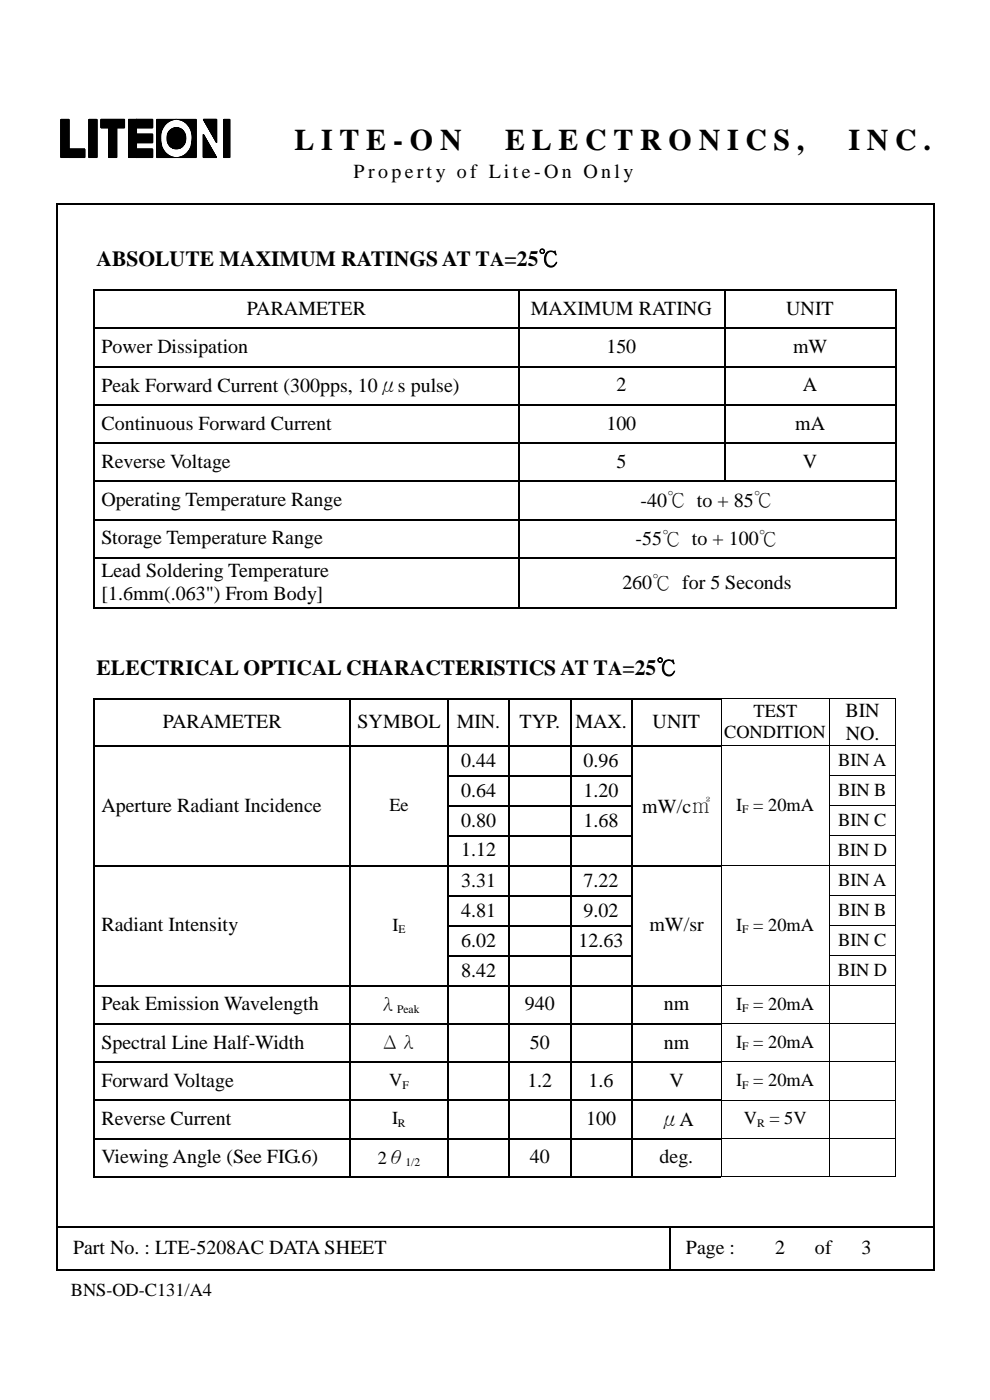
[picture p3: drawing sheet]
<svg xmlns="http://www.w3.org/2000/svg" width="210mm" height="297mm" viewBox="0 0 210 297" stroke-linecap="round" stroke-linejoin="round" font-family="sans-serif">
<path d="M12.5 25h36.9v9.2h-36.9z" fill-rule="evenodd" fill="#fff" stroke="#fff" stroke-width=".21"/>
<g fill="none" stroke="#000" stroke-width=".21">
<path d="M13 25.3v8.1M13.1 25.3v8.1M13.2 25.3v8.1M13.3 25.3v8.1M13.4 25.3v8.1M13.5 25.3v8.1M13.6 25.3v8.1M13.7 25.3v8.1M13.8 25.3v8.1M13.9 25.3v8.1M14 25.3v8.1M14.1 25.3v8.1"/>
<path d="M14.2 25.3v8.1M14.3 25.3v8.1M14.4 25.3v8.1M14.5 25.3v8.1M14.5 31.6h3.5v1.8h-5.1v-8.1h1.7v8.1M14.5 31.7h3.5M14.5 31.8h3.5M14.5 31.9h3.5M14.5 32h3.5M14.5 32.1h3.5M14.5 32.2h3.5M14.5 32.3h3.5"/>
<path d="M14.5 32.4h3.5M14.5 32.5h3.5M14.5 32.6h3.5M14.5 32.7h3.5M14.5 32.8h3.5M14.5 32.9h3.5M14.5 33h3.5M14.5 33.1h3.5M14.5 33.2h3.5M14.5 33.3h3.5M14.6 25.3v8.1M18.9 25.3h1.7v8.1h-1.7z"/>
<path d="M18.9 25.3v8.1M19 25.3v8.1M19.1 25.3v8.1M19.2 25.3v8.1M19.3 25.3v8.1M19.4 25.3v8.1M19.5 25.3v8.1M19.6 25.3v8.1M19.7 25.3v8.1M19.8 25.3v8.1M19.9 25.3v8.1M20 25.3v8.1"/>
<path d="M20.1 25.3v8.1M20.2 25.3v8.1M20.3 25.3v8.1M20.4 25.3v8.1M20.5 25.3v8.1M21.4 25.3h5v1.8h-5zM21.4 25.3h5M21.4 25.4h5M21.4 25.5h5M21.4 25.6h5M21.4 25.7h5M21.4 25.8h5"/>
<path d="M21.4 25.9h5M21.4 26h5M21.4 26.1h5M21.4 26.2h5M21.4 26.3h5M21.4 26.4h5M21.4 26.5h5M21.4 26.6h5M21.4 26.7h5M21.4 26.8h5M21.4 26.9h5M21.4 27h5"/>
<path d="M23.1 26.9v6.5h1.7v-6.5M23.1 26.9v6.5M23.2 26.9v6.5M23.3 26.9v6.5M23.4 26.9v6.5M23.5 26.9v6.5M23.6 26.9v6.5M23.7 26.9v6.5M23.8 26.9v6.5M23.9 26.9v6.5M24 26.9v6.5M24.1 26.9v6.5"/>
<path d="M24.2 26.9v6.5M24.3 26.9v6.5M24.4 26.9v6.5M24.5 26.9v6.5M24.6 26.9v6.5M24.7 26.9v6.5M27.3 25.3v8.1M27.4 25.3v8.1M27.5 25.3v8.1M27.6 25.3v8.1M27.7 25.3v8.1M27.8 25.3v8.1"/>
<path d="M27.9 25.3v8.1M28 25.3v8.1M28.1 25.3v8.1M28.2 25.3v8.1M28.3 25.3v8.1M28.4 25.3v8.1M28.5 25.3v8.1M28.6 25.3v8.1M28.7 25.3v8.1M28.8 25.3v8.1M28.8 27.1h3.6v-1.8h-5.1v8.1h5.1v-1.8h-3.6M28.8 31.7h3.6"/>
<path d="M28.8 31.8h3.6M28.8 31.9h3.6M28.8 32h3.6M28.8 32.1h3.6M28.8 32.2h3.6M28.8 32.3h3.6M28.8 32.4h3.6M28.8 32.5h3.6M28.8 32.6h3.6M28.8 32.7h3.6M28.8 32.8h3.6M28.8 32.9h3.6"/>
<path d="M28.8 33h3.6M28.8 33.1h3.6M28.8 33.2h3.6M28.8 33.3h3.6M28.8 25.3h3.6M28.8 25.4h3.6M28.8 25.5h3.6M28.8 25.6h3.6M28.8 25.7h3.6M28.8 25.8h3.6M28.8 25.9h3.6M28.8 26h3.6"/>
<path d="M28.8 26.1h3.6M28.8 26.2h3.6M28.8 26.3h3.6M28.8 26.4h3.6M28.8 26.5h3.6M28.8 26.6h3.6M28.8 26.7h3.6M28.8 26.8h3.6M28.8 26.9h3.6M28.8 27h3.6M28.8 28.5h3.6v1.8h-3.6M28.8 28.5h3.6"/>
<path d="M28.8 28.6h3.6M28.8 28.7h3.6M28.8 28.8h3.6M28.8 28.9h3.6M28.8 29h3.6M28.8 29.1h3.6M28.8 29.2h3.6M28.8 29.3h3.6M28.8 29.4h3.6M28.8 29.5h3.6M28.8 29.6h3.6M28.8 29.7h3.6"/>
<path d="M28.8 29.8h3.6M28.8 29.9h3.6M28.8 30h3.6M28.8 30.1h3.6M28.8 30.2h3.6M28.9 25.3v8.1M33.2 25.3h8.4v8.1h-8.4zM33.2 31.7h1.4M33.2 31.7l1.5 .1M33.2 31.8l1.5 .1M33.2 31.9h1.5M33.2 31.9h1.6"/>
<path d="M33.2 32h1.6M33.2 32.1h1.7M33.2 32.2h1.7M33.2 32.2l1.8 .1M33.2 32.3h1.9M33.2 32.4h1.9M33.2 32.4h2M33.2 32.5h2M33.2 32.6h2.1M33.2 32.6h2.2M33.2 32.6l2.2 .1M33.2 32.7h2.3"/>
<path d="M33.2 32.8h2.4M33.2 32.9h2.5M33.2 32.9l2.6 .1M33.2 33h2.7M33.2 33.1h2.9M33.2 33.2h3M33.2 33.2h3.1M33.2 33.2l3.2 .1M33.2 33.3h3.4M33.2 33.3l3.8 .1M33.2 31.6h1.4M33.2 25.4h3.6"/>
<path d="M33.2 25.5h3.2M33.2 25.7h2.8M33.2 25.8h2.6M33.2 25.9h2.4M33.2 26.1h2.2M33.2 26.4h1.9M33.2 26.8h1.6M33.2 26.9h1.5M33.2 27h1.4M33.2 27.1h1.4h-1.4M33.2 28.4h.9l-.9 .1M33.2 28.5h.9"/>
<path d="M33.2 28.6h.9M33.2 28.7h.9M33.2 28.8h.9M33.2 28.8h.9v.2h-.9M33.2 28.9h.9M33.2 29.1h.9M33.2 29.2h.9M33.2 29.3h.9M33.2 29.4h.9h-.9M33.2 29.5h.9h-.9M33.2 29.6h.9l-.9 .1M33.2 29.6h.9"/>
<path d="M33.2 29.8h.9M33.2 29.8l.9 .1M33.2 29.9l.9 .1-.9-.1M33.2 30h.9M33.2 30.1h.9v.1h-.9M33.2 30.1h.9M33.2 30.2h1M33.2 30.3h1M33.2 30.4h1v.1h-1M33.2 30.4h1M33.2 30.5h1M33.2 30.6h1"/>
<path d="M33.2 30.7h1M33.2 30.7h1.1M33.2 30.8h1.1M33.2 30.9h1.1M33.2 31.2h1.2M33.2 31l1.1 .1h-1.1M33.2 31.4l1.3 .1-1.3-.1M33.2 31.5h1.3M33.2 31.3l1.2 .1M33.2 31.3h1.2M33.2 31.1h1.1M33.2 28.3h.9l-.9 .1"/>
<path d="M33.2 28.3h1M33.2 28.2h1M33.2 28h1v.2h-1M33.2 28h1M33.2 27.9h1.1M33.2 27.3h1.3M33.2 31h1.1M33.2 27.7h1.1M33.2 27.6h1.2M33.2 27.4h1.2M34.1 29.1v.7M34.1 29.1v.2h-.9"/>
<path d="M34.1 28.6v.5M34.1 29.8l.1 .7M34.1 28.6v.1h-.9M34.1 29.8h.1M34.2 30.3v.1M34.2 28.1l-.1 .5M34.2 30.5l.1 .6M34.2 28.1h-1M34.2 30.6v.1M34.3 27.9h-1.1M34.3 27.9h.1M34.3 30.8h.1"/>
<path d="M34.3 30.9h.1M34.3 27.8h-1.1M34.3 27.8h.1M34.3 27.7h-1.1M34.3 31.1l.4 .7M34.4 27.6h-1.2M34.4 27.5h-1.2M34.5 27.3l-1.3 .1M34.5 27.3h-1.3M34.5 27.2h-1.3M34.6 31.6h.1M34.7 31.8l.7 .8 .8 .5"/>
<path d="M34.7 27l-.5 1.1M34.7 27h-1.5M34.7 26.9h-1.5M34.8 26.8h-1.6M34.8 26.7h-1.6M34.9 26.7h-1.7M34.9 26.6h-1.7M35 26.5h-1.8M35 26.4l-1.8 .1M35.1 26.4l-.4 .6M35.1 26.4h-1.9M35.2 26.3h-2"/>
<path d="M35.2 26.2l-2 .1M35.3 26.2h-2.1M35.4 26.1l-2.2 .1M35.4 26.1l-.3 .3M35.4 29h1.9M35.4 29l1.9 .1M35.4 29.1l2 .1M35.4 29.2h4M35.4 29.3h4M35.4 29.4h4M35.4 29.6h1.9M35.4 29.7h.1"/>
<path d="M35.5 28.8l1.6 .1M35.5 28.9h1.7M35.5 29.8h1.6v1.8M35.5 29.7v.4h1.4v1.4h-.1M35.5 28.7l1.5 .1M35.5 28.8l-.1 .4h4M35.5 29.9l-.1-.4h4v.4M35.5 30l1.5-.1v1.7M35.5 28.7h.1M35.5 29.9l.1 .4M35.5 28.8l1.7 .3M35.5 28.8l1.9 .4"/>
<path d="M35.5 26l-2.3 .1M35.5 28.6h.1M35.5 30.1h1.3v1.4M35.5 30.1h.1M35.5 30.1v.1M35.5 28.5h1.3M35.5 30.2h.1M35.6 26h-2.4M35.6 28.4h.1M35.6 28.4h1.1M35.6 30.3l.2 .4M35.6 28.4l1.8 .8"/>
<path d="M35.6 28.4l-.1 .4M35.6 28.3h1M35.6 30.4h.9l.1 1M35.7 30.5h.8l.1 .9M35.7 30.5h.1M35.7 28.2h.8v-.9l.1 1M35.7 28.2h.8M35.7 28.4l1.6 .7M35.7 30.5h.7M35.7 30.5v.1M35.7 25.9h-2.5M35.7 28l.7 .1"/>
<path d="M35.7 28v.1M35.8 30.7h.1M35.8 30.7h.5v.6M35.8 30.7l.2 .3M35.8 28l.1 .1M35.8 28l1.6 1.2M35.8 28l-.2 .4M35.8 25.8h-2.6M35.8 30.7h.4M35.8 30.8h.1M35.9 30.6h-.1M35.9 27.9h.3"/>
<path d="M35.9 30.8h.3l-.1 .3M35.9 30.8h.2v.3M35.9 30.8v.1M35.9 28.1h.1M35.9 27.8l-.1 .2h.5M35.9 30.6h.1M35.9 30.9h.2M35.9 28.1l.3 .2M35.9 27.8h.1M35.9 27.7h.2M36 27.7h-.1M36 28.1v.1"/>
<path d="M36 25.7h-2.8M36 30.5h.1M36 28.5v.1M36 31l.3 .3M36 27.7l1.4 1.5M36 27.7l-.2 .3M36 31h.1M36 27.7l1 1M36 28.2h.1M36.1 30.9h.1M36.1 30.9v.2M36.1 27.6v.1"/>
<path d="M36.1 30.4l-.3 .2M36.1 27.6h.1M36.1 27.6v.2h-.2M36.1 28.2l.2 .2M36.1 30.1h.1M36.2 33.1l.8 .3 1.3-.1M36.2 25.6a3 3 0 0 1 3.6 .8M36.2 25.6l-.8 .5M36.2 27.8v.1M36.2 30.4l-.2 .1M36.2 27.5v.1M36.2 25.6h-3"/>
<path d="M36.2 27.5v.4M36.2 27.5h.1M36.2 31.2h.1M36.2 28.3h.1M36.2 30.7v.1M36.2 30.3v.1M36.2 27.5l.1 .5M36.2 27.5v.4h-.4M36.2 30.8v.4M36.2 28.6l.1 .1M36.3 31.2h.1M36.3 30.3l-.2 .1"/>
<path d="M36.3 28.4h.1M36.3 30.3h.1M36.3 31.3h.1M36.3 25.5l-3.1 .1M36.3 30.6l-.5 .1M36.3 27.4v.6h-.5M36.3 31.3l.4 .2M36.3 27.4l1.1 1.8M36.3 27.4v.1M36.3 27.4l-.3 .3M36.3 30.6v.7M36.3 30.6v.1"/>
<path d="M36.4 30.2l-.1 .1M36.4 27.5h.1M36.4 28.4l.3 .3M36.4 30.6h-.7M36.4 31.2h.1M36.4 30.2h.1M36.4 30.6v.7M36.4 27.5l.2 .3M36.4 28.4v.1M36.4 31.3h.1M36.4 30.6h.1M36.4 27.3v.9h-.7"/>
<path d="M36.4 30.5v.8M36.4 31v.1M36.5 31.3v.1M36.5 27.3l-.1 .8M36.5 27.7h.1M36.5 30.2h.1M36.5 31l-.2 .2M36.5 27.7l.3 .5M36.5 30.9v.1M36.6 30.8v.1M36.6 27.8v.1M36.6 28.8h.1"/>
<path d="M36.6 30.1h-.1M36.6 30.3h-1l1 .1M36.6 30.4l.1 1.1M36.6 30.3v.1M36.6 27.3v1M36.6 30.8h.1M36.7 25.4l-3.5 .1M36.7 27.2l-.1 1.1M36.7 30.3v1.2M36.7 31.5l.3 .1M36.7 27.2v.1M36.7 27.2l.7 2"/>
<path d="M36.7 27.2l-.4 .2M36.7 30h.1M36.7 28.6l.5 .4M36.7 27.3l.6 1.7M36.7 28.4l-1.2 .1 1.3 .1M36.7 30.2h-1.1M36.7 30.2l-1.1 .1M36.7 30l-.3 .2M36.7 27.2v1.2M36.7 30.2v1.3M36.7 30.6l-.2 .4M36.7 31.5h.1"/>
<path d="M36.7 27.2h.1M36.7 28.4v.1M36.7 29.8h.1M36.7 31.3h.1M36.8 30.2v1.3M36.8 30.6h-.1M36.8 30.2h-1.3M36.8 27.2v1.4M36.8 28.5h.1M36.8 30.2h.1M36.8 27.2v1.3M36.8 30.5h.1"/>
<path d="M36.8 28.2l.1 .2M36.8 28.2l.1 .1M36.8 27.2l.1 1.4h-1.4M36.8 27.2h.1M36.8 28.9h.1M36.9 27.2v1.5l-1.4-.1M36.9 29.9h-.1M36.9 30.4h-.1M36.9 31.5h.1M36.9 30h.1M36.9 30.3l-.2 .4M36.9 28.4h.1"/>
<path d="M36.9 30h-1.4M36.9 29.8v.1M36.9 30v1.5M36.9 30.3h.1M36.9 31.5l.1 .1M36.9 28.4l.4 .5-.1-.1M37 27.1v1.6h-1.5M37 30.2l.3-.5-.6 1.7M37 30.2l-.1 .1M37 28.4v.1M37 29h.1M37 31.6h.1"/>
<path d="M37 29.8h.1M37 30.6h.1M37 28.7v.1M37 28.9h.1M37 29.9h-1.5M37 31.6h.4M37 28.8h.1M37 28.5v.1M37 27.1l.4 2.1M37 27.1l-.3 .1M37 27.1h.2v1.8M37 29.9h.1"/>
<path d="M37 30.1v.1M37 27.1v1.7M37 29.9v1.7M37 28.8l.3 .2M37 27.2l.4 1.8M37.1 28.8h-1.6v.2M37.1 27.1v1.7M37.1 29.5l-1.5 .4M37.1 25.3l-3.9 .1M37.1 27.1v1.8M37.1 30h.1M37.1 30.3v.1"/>
<path d="M37.1 28.7h.1M37.1 28.9l.1 .1M37.1 29.7h.1M37.1 30.2v.1M37.1 29.9v.1M37.1 28.7l.1 .1M37.2 29.7l-.5 .3M37.2 28.9l-1.8 .1v.6M37.2 29.7h-1.7M37.2 29.7l-1.7 .1M37.2 29.6v.1M37.2 29.7v1.9"/>
<path d="M37.2 29.6l-1.6 .7M37.2 29.8v.1M37.2 27.1l.1 1.9M37.2 27.1h.1M37.3 27.1h.1v2.1M37.3 29.6h-1.9M37.3 29.6l-1.9 .1M37.3 29.5l-.1 .1M37.3 29.6h-.1M37.3 29.7v1.9M37.3 29.6l-.1 .1M37.3 27.1v1.9"/>
<path d="M37.3 29h.1M37.3 29.5h-.1M37.3 29.6v2M37.3 27.1v2M37.3 29.6l.1 2M37.4 29.8l-.4 1.8M37.4 29.7v-.1v2M37.4 27v4.6M37.4 29.5l-1.8 .8M37.4 29.5l-1.9 .4M37.4 29.5l-1.4 1.5M37.4 29.5l-1.6 1.2"/>
<path d="M37.4 29.5l-1.1 1.8M37.4 29.5l-.7 2M37.4 29.5l-.4 2.1M37.4 29.5l.4 2.1M37.4 29.5v.1M37.4 29.5l.8 2M37.4 29.5l1.1 1.8M37.4 29.5l1.4 1.5M37.4 29.5l1.7 1.2M37.4 29.5l1.9 .8M37.4 29.5l2 .4M37.4 29.5h.1"/>
<path d="M37.4 27v.1M37.4 27l.4 .1M37.4 27l-.4 .1M37.5 27.1v1.9M37.5 29.7l.3 1.9M37.5 28.9l-.1 .1M37.5 29.7v.1M37.5 29.1l1.9 .1M37.5 29.7v1.9M37.5 29.6v2M37.5 29.7l.2 .2M37.5 28.6v.2"/>
<path d="M37.5 29h1.9M37.5 29.8l.1 .1M37.5 29.6h.1M37.5 29h.1M37.6 28.9l-.1 .1M37.6 29.9l.5 1.5M37.6 29.7v1.9M37.6 29.9v.1M37.6 27.1v1.9h1.8v.7l-1.8-.1M37.6 29.7h1.8l-.1 .2M37.6 28.9h.1M37.6 29.6l.1 .1"/>
<path d="M37.6 29.6l.7 .3M37.6 29.1h.1M37.6 30.1h.1M37.6 29.8l.1 .1M37.6 29.5l1.8 .4M37.6 29.1h-.1M37.7 28.9h1.7M37.7 28.8h-.1M37.7 29.8h1.7M37.7 29h-.1l1.8 .1M37.7 29.9v.1M37.7 28.7v.1"/>
<path d="M37.7 27.1v1.8h1.7M37.7 30l.2 .2M37.7 25.3h3.9M37.7 30.3l.1 .1M37.7 30h.1M37.7 29.7h.1M37.8 29.7l.2 .2M37.8 28.9h-.1M37.8 30.1l.1 .1M37.8 27.2l-.3 1.3M37.8 27.1v1.7h1.6M37.8 29.9h1.6"/>
<path d="M37.8 31.6h-.4M37.8 29.9v1.7M37.8 27.1l-.4 2.1M37.8 27.1l.4 .1M37.8 31.6h.1M37.8 29.9l-.2-.2v1.9M37.8 29.8h.1M37.8 29.9h1.5M37.8 29.9l.1 .1M37.9 29h-.1M37.9 33.4h3.7M37.9 28.4l-.1 .2"/>
<path d="M37.9 31.5v.1M37.9 30.2v.1M37.9 29.8v.1M37.9 28.6h1.4M37.9 28.4l-.3 .5M37.9 31.5h.1M37.9 27.1v1.5M37.9 30v1.5M37.9 30.3h.1M37.9 28.6h.1M37.9 28.4h.1M37.9 30.3l.3 .5"/>
<path d="M37.9 28.8l-.3 .2M37.9 27.2l-.1-.1v1.6h1.5l.1 .2M37.9 30.4h.1M37.9 29.9h.2M38 27.2l-.1 1.4h1.4M38 28.9h-.1M38 27.2h.1M38 28.6h1.3M38 30.1h1.3v.1h-1.2v1.3M38 31h.1M38 30.1v1.4M38 28.7v.1"/>
<path d="M38 28.2l-.1 .2M38.1 25.4h3.5M38.1 28.5h1.2M38.1 29.9v.1M38.1 28.1l-.2 .2M38.1 27.2l-.1 1.3M38.1 30h.1M38.1 29.8h.1M38.1 28.7h.1M38.1 28.1h.1M38.1 31.3h.1M38.1 27.2v1.2"/>
<path d="M38.1 27.2v1.3M38.1 31.5h.1M38.1 30l.3 .2M38.1 30.3h1.2M38.1 30.3h.1M38.1 28v.1M38.2 25.4h3.4M38.2 27.3l-.7 1.6M38.2 31.4v.1M38.2 28h-.1M38.2 27.2v1.2h1.1M38.2 27.9v.1"/>
<path d="M38.2 31.5l-.4 .1M38.2 28.6h-.1M38.2 27.2l.3 .2M38.2 27.2l-.8 2M38.2 30.3l1 .1M38.2 30.8l.1 .2M38.2 28.3h1M38.2 27.9h.1M38.2 30.4v1M38.2 33.3h3.4M38.2 30.4h1M38.2 30.1h.1"/>
<path d="M38.3 27.8l-.1 .1M38.3 31.4l-.1 .1M38.3 30.8v.1M38.3 30.4h.9M38.3 30.4v1l.1-.1v-.7h.7M38.3 30.4l-.1-.1v1.2M38.3 27.3l-.1 1M38.3 27.3v.9l.9 .1M38.3 30.1l.2 .1M38.3 27.3h.1M38.3 30.5v.9M38.3 31l.1 .1"/>
<path d="M38.3 29.9h.1M38.3 28.8l-.6 .2M38.3 28.5h.1M38.3 27.7h.1M38.3 31h.1M38.3 27.3v.9M38.3 27.3l.1 .8M38.4 29.9l.1 .1M38.4 28.7l-.1 .1M38.4 27.6l-.2 .3M38.4 27.3v.8M38.4 31l.1 .2"/>
<path d="M38.4 28.1h.7M38.4 33.3h3.2M38.4 25.5h3.2M38.4 28.4v.1M38.4 27.5l-.1 .2M38.5 28.4l-.7 .5M38.5 31.2h.1M38.5 31.3h.1M38.5 30.2v.1M38.5 28.1l.7 .1-.8-.1M38.5 27.5h-.1M38.5 28v.1"/>
<path d="M38.5 28.7h-.1M38.5 25.5h3.1M38.5 27.5h.1M38.5 31.2v.1M38.5 30.3h.1M38.5 31.3l-.3 .2M38.5 27.4v.6h.6M38.5 30.3l.2 .1M38.5 27.4l.3 .3M38.5 27.4l-1.1 1.8M38.5 27.4v.6h.5l-.4-.1M38.5 30h.1"/>
<path d="M38.6 33.2h3M38.6 27.5v.4M38.6 30.7h.4l-.3 .2M38.6 28.3l-.1 .1M38.6 30l.6 .3M38.6 28.6l-.1 .1M38.6 30.8v.4M38.6 25.6h3M38.6 30.4h.1M38.6 27.9h.1M38.6 30.8h.3M38.6 31.1v.1"/>
<path d="M38.6 30.8v.3M38.6 27.9h.3M38.7 33.2h2.9M38.7 31.1h.1M38.7 33.1l-.4 .2M38.7 30.1h.1M38.7 28.2v.1M38.7 27.6v.2M38.7 30.9v.2M38.7 33.1h2.9M38.7 30.9h.1M38.7 27.7l-.1-.2v.4"/>
<path d="M38.7 30.9v.1M38.7 30.4l.1 .1M38.7 27.7l.2 .1h-.2M38.8 31h-.1M38.8 30.5h.1M38.8 28.2h-.1M38.8 27.7h-.1M38.8 25.7h2.8M38.8 30.1h.1M38.8 27.7l-1.4 1.5M38.8 31l-.3 .3M38.8 28.2l-.2 .1"/>
<path d="M38.8 27.7l.3 .3M38.8 28.2h.1M38.8 28.5v.1M38.9 25.7h2.7M38.9 33h2.7M38.9 30.5v.1M38.9 28.1l-.1 .1M38.9 28.1h.1M38.9 30.9h.1M38.9 30.6h.1M38.9 27.8v.1M39 28.1h-.1"/>
<path d="M39 30.6h.1M39 33h2.6M39 25.8h2.6M39 28v.1M39 30.6l.1 .1M39 28h.1M39 30.7h-.5l.1 .5M39 30.7h.1M39.1 30.7l-.6-.1v.7M39.1 30.7l-.3 .3M39.1 28l.2 .4M39.1 28l-1.7 1.2"/>
<path d="M39.1 25.9h2.5M39.1 30.5h-.7v.8M39.2 32.9h2.4M39.2 30.5h-.9l.4 .3M39.2 30.5h.1M39.2 32.8h2.4M39.2 28.4l-.8 .3M39.2 30.4h.1M39.2 30.3h.1M39.2 25.9h2.4M39.2 28.8l-1.5 .3M39.3 32.8h2.3"/>
<path d="M39.3 28.4l-1.2 .1M39.3 30.3l-.2 .4M39.3 30.2v.1M39.3 28.4l-1.9 .8M39.3 28.4l.1 .4M39.3 26h2.3M39.3 28.5h.1M39.3 28.6v.1M39.3 30h-1.4l.1 .2h1.3M39.3 30.1h-1.4v1.4h.2v-1.3M39.3 30.1h.1M39.3 30h.1"/>
<path d="M39.4 32.7h2.2M39.4 29.8h-1.7l.1 1.8h-.7v-1.7h-1.6M39.4 28.8h-1.7l.1-1.7h-.2v1.8M39.4 29.8h-1.7v1.8M39.4 29.9l-.1 .4M39.4 28.8v.4M39.4 28.8l-2 .4M39.4 29.5h-1.8M39.4 29.6h-1.9M39.4 26.1h2.2M39.5 26.1h2.1M39.5 32.6h2.1"/>
<path d="M39.5 26.2h2.1M39.6 32.5h2M39.6 26.2h2M39.6 26.3h2M39.7 32.4h1.9M39.7 26.4h1.9M39.8 26.4l.4 .6M39.8 32.3h1.8M39.8 26.4h1.8M39.8 26.5h1.8M39.9 32.2h1.7M39.9 26.6h1.7"/>
<path d="M39.9 32.1h1.7M40 32.1h1.6M40 26.7h1.6M40 32h1.6M40 26.8h1.6M40.1 31.9h1.5M40.1 26.8h1.5M40.1 26.9h1.5M40.1 31.8h1.5M40.2 31.8l-.8 .8-.7 .5M40.2 27l.3 .6M40.2 31.7h1.4"/>
<path d="M40.2 27h1.4M40.2 31.7v.1M40.2 31.6h1.4M40.2 27.1h1.4M40.3 27.1h1.3M40.3 31.6h1.3M40.3 27.2h1.3M40.3 27.2h.1M40.3 27.3h1.3M40.4 27.3h1.2M40.4 31.4v.1M40.4 31.4h1.2"/>
<path d="M40.4 27.3v.1M40.4 31.3h1.2M40.4 27.4v.1h1.2M40.4 27.4h1.2M40.4 27.5h1.2M40.4 31.2h1.2M40.5 31.2h1.1M40.5 27.6h1.1M40.5 31.1h1.1M40.5 27.6h.1M40.5 27.6l.1 .5M40.5 27.7v.1h1.1"/>
<path d="M40.5 27.7h1.1M40.5 31h1.1M40.6 30.8h1M40.6 27.9h1M40.6 30.7h1M40.6 27.9h.1M40.6 30.6h1M40.6 30.6h.1M40.6 30.5l-.4 1.3M40.6 28.1l.1 .5M40.6 30.5h1M40.6 28.1h1"/>
<path d="M40.6 30.5h.1M40.7 30.2h.9M40.7 30.3h.9M40.7 30h.9M40.7 30.1h.9M40.7 28.4h.9M40.7 28.4h.1M40.7 29.8l-.1 .7M40.7 28.6l.1 .5M40.7 28.5h.9M40.7 28.6h.9M40.7 29.8h.9"/>
<path d="M40.7 29.9h.9M40.7 29.8v.1h.9M40.7 28.7h.9M40.7 28.8h.9M40.7 28.9h.9M40.7 29.5h.9M40.7 29.6h.9M40.8 29.1l-.1 .7M40.8 29h.8M40.8 29.1h.8M40.8 29.2h.8M40.8 29.3h.8"/>
<path d="M41.6 28.5h-.9v.1M41.6 28.7h-.9v.2l.9-.1M41.6 28.9h-.8v.2M41.6 29.2l-.8 .1h.8M41.6 29.4h-.9h.9M41.6 29.5h-.9v.2h.9M41.6 30.1h-.9v.1h.9M41.6 30.3l-1 .1h1M41.6 30.7l-1 .1h1M41.6 30.9h-1.1h1.1M41.6 31l-1.1 .1h1.1M41.6 31.5h-1.3h1.3"/>
<path d="M41.6 28.3h-.9h.9M41.6 28.2h-1h1M41.6 28h-1h1M43.1 28.5l2.8 4.9h-2.8zM43.1 25.3h2.8v5zM43.2 33.4v-4.8l.1 4.8M43.2 25.3v.2v-.2M43.2 28.6v4.8M43.3 25.3v.2M43.3 28.8h.1M43.3 25.3l.1 .4M43.3 28.8v4.6"/>
<path d="M43.3 25.6v.1M43.3 28.8l.1 .1M43.4 25.3v.5M43.4 28.9v4.5M43.4 28.9v.1M43.4 25.3l.1 .6M43.4 29v4.4M43.4 29h.1M43.4 25.9h.1M43.5 29.1v4.3M43.5 25.3v.6M43.5 25.9h.1"/>
<path d="M43.5 25.3l.1 .8M43.5 26h.1M43.5 29.2l.1 .1M43.6 26.1h.1M43.6 25.3l.1 1v-1M43.6 29.3v4.1M43.6 33.4v-4l.1 4M43.6 25.3l.1 1M43.7 29.5v3.9M43.7 25.3l.1 1.2M43.7 26.4h.1M43.8 29.6v.1"/>
<path d="M43.8 25.3l.1 1.3-.1-1.3M43.8 29.7v3.7M43.9 29.8l-.1 3.6M43.9 29.8l.1 .2M43.9 25.3v1.4M43.9 29.9v3.5M43.9 26.7h.1M43.9 25.3l.1 1.5M43.9 26.7l.1 .1M44 26.8h.1M44 25.3l.1 1.8v-1.8M44 30.1v3.3"/>
<path d="M44 30.1h.1M44 33.4v-3.3l.1 3.3M44 25.3l.1 1.7M44.1 30.3l.1 .1M44.2 25.3v1.9M44.2 30.3v3.1M44.2 27.1h.1M44.2 25.3l.1 2.1v-2.1M44.3 30.5v2.9M44.3 30.5l-.1-.1v3M44.3 30.6v2.8M44.3 25.3v2.1"/>
<path d="M44.3 27.4h.1M44.3 30.6l.1 .1M44.4 25.3v2.2M44.4 30.7v2.7M44.4 27.5h.1M44.4 30.7v.1M44.4 27.5v.1M44.4 25.3l.1 2.4M44.4 30.8v2.6M44.5 25.3v2.4M44.5 30.9v2.5M44.5 30.9h.1"/>
<path d="M44.5 25.3l.1 2.5-.1-.1M44.6 31v2.4M44.6 25.3v2.6M44.6 27.8v.1M44.6 31.1h.1M44.6 25.3l.1 2.7M44.6 31.2v2.2M44.6 31.2h.1M44.7 31.2v2.2M44.7 25.3v2.8M44.7 31.3v2.1M44.7 25.3l.1 3"/>
<path d="M44.7 28.2h.1M44.8 31.4h.1M44.8 25.3v3M44.8 31.5v1.9M44.8 28.3h.1M44.8 25.3l.1 3.1M44.9 31.6l-.1 1.8M44.9 28.4h.1M44.9 31.6l.1 1.8M44.9 25.3v3.1M44.9 31.6v1.8M45 25.3v3.3"/>
<path d="M45 28.5v.1M45 31.7v.1M45 25.3l.1 3.4M45 31.9v1.5M45.1 25.3v3.4M45.1 31.9v1.5M45.1 31.9h.1M45.1 32h.1M45.1 25.3v3.5M45.1 32v1.4M45.1 32l.1 .1M45.2 25.3v3.7"/>
<path d="M45.2 32.1v1.3M45.2 28.9h.1M45.2 32.1h.1M45.2 32.2h.1M45.2 25.3l.1 3.7M45.2 32.2v1.2M45.3 29v.1M45.3 25.3v3.8M45.3 32.3v1.1M45.3 29.1h.1M45.3 25.3v3.9M45.4 32.4v1"/>
<path d="M45.4 25.3v4.1M45.4 29.3h.1M45.4 32.5l.1 .2M45.4 25.3l.1 4.1M45.4 32.6v.8M45.5 25.3v4.2M45.5 32.6v.8M45.5 32.7v.7M45.6 32.8v.1M45.6 25.3l.1 4.4M45.6 32.8v.6M45.6 29.6v.1"/>
<path d="M45.7 25.3v4.6v-4.6M45.7 32.9v.5M45.7 32.9v.1M45.7 33v.4M45.7 33.1l.1 .3M45.8 25.3v4.7M45.8 33.1v.3M45.8 29.9v.1M45.8 25.3v4.8M45.8 30v.1M45.8 33.2v.1M45.8 30.1h.1"/>
<path d="M45.9 25.3v4.9M45.9 33.3v.1M45.9 33.4h.1M45.9 30.2v.1M47.5 25.3h1.2v8.1h-1.2zM47.5 25.3v8.1M47.6 25.3v8.1M47.7 25.3v8.1M47.8 25.3v8.1M47.9 25.3v8.1M48 25.3v8.1M48.1 25.3v8.1"/>
<path d="M48.2 25.3v8.1M48.3 25.3v8.1M48.4 25.3v8.1M48.5 25.3v8.1M48.6 25.3v8.1M48.7 25.3v8.1M153 148.4v9.8M153 158.4v6.1M153.1 148.3h22.7M153.1 158.3h22.7M175.9 148.4v9.8M175.9 158.4v6.1"/>
<path d="M176 148.3h14M176 158.3h14M190.1 148.4v9.8M190.1 158.4v6.1M153 164.8v6.1M153 171.1v6.1M153 177.5v6.1M175.9 164.8v6.1M175.9 171.1v6.1M175.9 177.5v6.1M176 164.6h14M176 171h14"/>
<path d="M176 177.3h14M190.1 164.8v6.1M190.1 171.1v6.1M190.1 177.5v6.1M153 183.8v6.1M153 190.2v6.1M153 196.5v6.1M153.1 183.7h22.7M175.9 183.8v6.1M175.9 190.2v6.1M175.9 196.5v6.1M176 183.7h14"/>
<path d="M176 190h14M176 196.4h14M190.1 183.8v6.1M190.1 190.2v6.1M190.1 196.5v6.1M153 202.9v6.1M153 209.2v7.9M153 217.4v7.8M153.1 209.1h22.7M153.1 217.2h22.7M175.9 202.9v6.1M175.9 209.2v7.9"/>
<path d="M175.9 217.4v7.8M176 202.7h14M176 209.1h14M176 217.2h14M190.1 202.9v6.1M190.1 209.2v7.9M190.1 217.4v7.8M153 225.5v7.8M153 233.6v7.9M153.1 225.3h22.7M153.1 233.4h22.7M175.9 225.5v7.8"/>
<path d="M175.9 233.6v7.9M176 225.3h14M176 233.4h14M190.1 225.5v7.8M190.1 233.6v7.9M153 241.7v7.9M153.1 241.5h22.7M153.1 249.7h22.7M175.9 241.7v7.9M176 241.5h14M176 249.7h14M190.1 241.7v7.9"/>
</g>
<g fill="#000">
<path d="M11.9 43.1h.2v.3h-.2z" fill-rule="evenodd"/>
<path d="M11.9 43.1h.2v.3h-.2z" fill-rule="evenodd"/>
<path d="M197.9 43.1h.3v.3h-.3z" fill-rule="evenodd"/>
<path d="M197.9 43.1h.3v.3h-.3z" fill-rule="evenodd"/>
<path d="M11.9 61.4h.2v.3h-.2z" fill-rule="evenodd"/>
<path d="M11.9 69.6h.2v.2h-.2z" fill-rule="evenodd"/>
<path d="M11.9 77.6h.2v.3h-.2z" fill-rule="evenodd"/>
<path d="M19.9 61.4h.3v.3h-.3z" fill-rule="evenodd"/>
<path d="M19.9 61.4h.3v.3h-.3z" fill-rule="evenodd"/>
<path d="M19.9 69.6h.3v.2h-.3z" fill-rule="evenodd"/>
<path d="M19.9 77.6h.3v.3h-.3z" fill-rule="evenodd"/>
<path d="M109.9 61.4h.3v.3h-.3z" fill-rule="evenodd"/>
<path d="M109.9 69.6h.3v.2h-.3z" fill-rule="evenodd"/>
<path d="M109.9 77.6h.3v.3h-.3z" fill-rule="evenodd"/>
<path d="M153.6 61.4h.2v.3h-.2z" fill-rule="evenodd"/>
<path d="M153.6 69.6h.2v.2h-.2z" fill-rule="evenodd"/>
<path d="M153.6 77.6h.2v.3h-.2z" fill-rule="evenodd"/>
<path d="M189.9 61.4h.3v.3h-.3z" fill-rule="evenodd"/>
<path d="M189.9 61.4h.3v.3h-.3z" fill-rule="evenodd"/>
<path d="M189.9 69.6h.3v.2h-.3z" fill-rule="evenodd"/>
<path d="M189.9 77.6h.3v.3h-.3z" fill-rule="evenodd"/>
<path d="M197.9 61.4h.3v.3h-.3z" fill-rule="evenodd"/>
<path d="M197.9 69.6h.3v.2h-.3z" fill-rule="evenodd"/>
<path d="M197.9 77.6h.3v.3h-.3z" fill-rule="evenodd"/>
<path d="M11.9 85.8h.2v.2h-.2z" fill-rule="evenodd"/>
<path d="M11.9 93.9h.2v.3h-.2z" fill-rule="evenodd"/>
<path d="M19.9 85.8h.3v.2h-.3z" fill-rule="evenodd"/>
<path d="M19.9 93.9h.3v.3h-.3z" fill-rule="evenodd"/>
<path d="M109.9 85.8h.3v.2h-.3z" fill-rule="evenodd"/>
<path d="M109.9 93.9h.3v.3h-.3z" fill-rule="evenodd"/>
<path d="M153.6 85.8h.2v.2h-.2z" fill-rule="evenodd"/>
<path d="M153.6 93.9h.2v.3h-.2z" fill-rule="evenodd"/>
<path d="M189.9 85.8h.3v.2h-.3z" fill-rule="evenodd"/>
<path d="M189.9 93.9h.3v.3h-.3z" fill-rule="evenodd"/>
<path d="M197.9 85.8h.3v.2h-.3z" fill-rule="evenodd"/>
<path d="M197.9 93.9h.3v.3h-.3z" fill-rule="evenodd"/>
<path d="M11.9 102h.2v.3h-.2z" fill-rule="evenodd"/>
<path d="M11.9 110.1h.2v.3h-.2z" fill-rule="evenodd"/>
<path d="M11.9 118.3h.2v.2h-.2z" fill-rule="evenodd"/>
<path d="M19.9 102h.3v.3h-.3z" fill-rule="evenodd"/>
<path d="M19.9 110.1h.3v.3h-.3z" fill-rule="evenodd"/>
<path d="M19.9 118.3h.3v.2h-.3z" fill-rule="evenodd"/>
<path d="M109.9 102h.3v.3h-.3z" fill-rule="evenodd"/>
<path d="M109.9 110.1h.3v.3h-.3z" fill-rule="evenodd"/>
<path d="M109.9 118.3h.3v.2h-.3z" fill-rule="evenodd"/>
<path d="M153.6 102h.2v.3h-.2z" fill-rule="evenodd"/>
<path d="M189.9 102h.3v.3h-.3z" fill-rule="evenodd"/>
<path d="M189.9 110.1h.3v.3h-.3z" fill-rule="evenodd"/>
<path d="M189.9 118.3h.3v.2h-.3z" fill-rule="evenodd"/>
<path d="M197.9 102h.3v.3h-.3z" fill-rule="evenodd"/>
<path d="M197.9 110.1h.3v.3h-.3z" fill-rule="evenodd"/>
<path d="M197.9 118.3h.3v.2h-.3z" fill-rule="evenodd"/>
<path d="M11.9 128.8h.2v.3h-.2z" fill-rule="evenodd"/>
<path d="M19.9 128.8h.3v.3h-.3z" fill-rule="evenodd"/>
<path d="M19.9 128.8h.3v.3h-.3z" fill-rule="evenodd"/>
<path d="M109.9 128.8h.3v.3h-.3z" fill-rule="evenodd"/>
<path d="M189.9 128.8h.3v.3h-.3z" fill-rule="evenodd"/>
<path d="M189.9 128.8h.3v.3h-.3z" fill-rule="evenodd"/>
<path d="M197.9 128.8h.3v.3h-.3z" fill-rule="evenodd"/>
<path d="M11.9 148.2h.2v.2h-.2z" fill-rule="evenodd"/>
<path d="M11.9 158.2h.2v.2h-.2z" fill-rule="evenodd"/>
<path d="M19.9 148.2h.3v.2h-.3z" fill-rule="evenodd"/>
<path d="M19.9 148.2h.3v.2h-.3z" fill-rule="evenodd"/>
<path d="M19.9 158.2h.3v.2h-.3z" fill-rule="evenodd"/>
<path d="M74.2 148.2h.2v.2h-.2z" fill-rule="evenodd"/>
<path d="M74.2 158.2h.2v.2h-.2z" fill-rule="evenodd"/>
<path d="M94.9 148.2h.3v.2h-.3z" fill-rule="evenodd"/>
<path d="M94.9 158.2h.3v.2h-.3z" fill-rule="evenodd"/>
<path d="M107.9 148.2h.3v.2h-.3z" fill-rule="evenodd"/>
<path d="M107.9 158.2h.3v.2h-.3z" fill-rule="evenodd"/>
<path d="M120.9 148.2h.3v.2h-.3z" fill-rule="evenodd"/>
<path d="M120.9 158.2h.3v.2h-.3z" fill-rule="evenodd"/>
<path d="M133.9 148.2h.3v.2h-.3z" fill-rule="evenodd"/>
<path d="M133.9 158.2h.3v.2h-.3z" fill-rule="evenodd"/>
<path d="M152.9 148.2h.2v.2h-.2z" fill-rule="evenodd"/>
<path d="M152.9 148.2h.2v.2h-.2z" fill-rule="evenodd"/>
<path d="M152.9 158.2h.2v.2h-.2z" fill-rule="evenodd"/>
<path d="M175.8 148.4h.2z" fill-rule="evenodd"/>
<path d="M175.8 148.2h.2v.2h-.2z" fill-rule="evenodd"/>
<path d="M175.8 158.2h.2v.2h-.2z" fill-rule="evenodd"/>
<path d="M190 148.2h.2v.2h-.2z" fill-rule="evenodd"/>
<path d="M190 148.2h.2v.2h-.2z" fill-rule="evenodd"/>
<path d="M190 158.2h.2v.2h-.2z" fill-rule="evenodd"/>
<path d="M197.9 148.2h.3v.2h-.3z" fill-rule="evenodd"/>
<path d="M197.9 158.2h.3v.2h-.3z" fill-rule="evenodd"/>
<path d="M11.9 164.5h.2v.3h-.2z" fill-rule="evenodd"/>
<path d="M11.9 170.9h.2v.2h-.2z" fill-rule="evenodd"/>
<path d="M11.9 177.2h.2v.3h-.2z" fill-rule="evenodd"/>
<path d="M19.9 164.5h.3v.3h-.3z" fill-rule="evenodd"/>
<path d="M19.9 170.9h.3v.2h-.3z" fill-rule="evenodd"/>
<path d="M19.9 177.2h.3v.3h-.3z" fill-rule="evenodd"/>
<path d="M74.2 164.5h.2v.3h-.2z" fill-rule="evenodd"/>
<path d="M74.2 170.9h.2v.2h-.2z" fill-rule="evenodd"/>
<path d="M74.2 177.2h.2v.3h-.2z" fill-rule="evenodd"/>
<path d="M94.9 164.5h.3v.3h-.3z" fill-rule="evenodd"/>
<path d="M94.9 170.9h.3v.2h-.3z" fill-rule="evenodd"/>
<path d="M94.9 177.2h.3v.3h-.3z" fill-rule="evenodd"/>
<path d="M107.9 164.5h.3v.3h-.3z" fill-rule="evenodd"/>
<path d="M107.9 170.9h.3v.2h-.3z" fill-rule="evenodd"/>
<path d="M107.9 177.2h.3v.3h-.3z" fill-rule="evenodd"/>
<path d="M120.9 164.5h.3v.3h-.3z" fill-rule="evenodd"/>
<path d="M120.9 170.9h.3v.2h-.3z" fill-rule="evenodd"/>
<path d="M120.9 177.2h.3v.3h-.3z" fill-rule="evenodd"/>
<path d="M133.9 164.5h.3v.3h-.3z" fill-rule="evenodd"/>
<path d="M133.9 170.9h.3v.2h-.3z" fill-rule="evenodd"/>
<path d="M133.9 177.2h.3v.3h-.3z" fill-rule="evenodd"/>
<path d="M152.9 164.5h.2v.3h-.2z" fill-rule="evenodd"/>
<path d="M152.9 170.9h.2v.2h-.2z" fill-rule="evenodd"/>
<path d="M152.9 177.2h.2v.3h-.2z" fill-rule="evenodd"/>
<path d="M175.8 164.5h.2v.3h-.2z" fill-rule="evenodd"/>
<path d="M175.8 170.9h.2v.2h-.2z" fill-rule="evenodd"/>
<path d="M175.8 177.2h.2v.3h-.2z" fill-rule="evenodd"/>
<path d="M190 164.5h.2v.3h-.2z" fill-rule="evenodd"/>
<path d="M190 170.9h.2v.2h-.2z" fill-rule="evenodd"/>
<path d="M190 177.2h.2v.3h-.2z" fill-rule="evenodd"/>
<path d="M197.9 164.5h.3v.3h-.3z" fill-rule="evenodd"/>
<path d="M197.9 170.9h.3v.2h-.3z" fill-rule="evenodd"/>
<path d="M197.9 177.2h.3v.3h-.3z" fill-rule="evenodd"/>
<path d="M11.9 183.6h.2v.2h-.2z" fill-rule="evenodd"/>
<path d="M11.9 189.9h.2v.3h-.2z" fill-rule="evenodd"/>
<path d="M11.9 196.3h.2v.2h-.2z" fill-rule="evenodd"/>
<path d="M19.9 183.6h.3v.2h-.3z" fill-rule="evenodd"/>
<path d="M19.9 189.9h.3v.3h-.3z" fill-rule="evenodd"/>
<path d="M19.9 196.3h.3v.2h-.3z" fill-rule="evenodd"/>
<path d="M74.2 183.6h.2v.2h-.2z" fill-rule="evenodd"/>
<path d="M74.2 189.9h.2v.3h-.2z" fill-rule="evenodd"/>
<path d="M74.2 196.3h.2v.2h-.2z" fill-rule="evenodd"/>
<path d="M94.9 183.6h.3v.2h-.3z" fill-rule="evenodd"/>
<path d="M94.9 189.9h.3v.3h-.3z" fill-rule="evenodd"/>
<path d="M94.9 196.3h.3v.2h-.3z" fill-rule="evenodd"/>
<path d="M107.9 183.6h.3v.2h-.3z" fill-rule="evenodd"/>
<path d="M107.9 189.9h.3v.3h-.3z" fill-rule="evenodd"/>
<path d="M107.9 196.3h.3v.2h-.3z" fill-rule="evenodd"/>
<path d="M120.9 183.6h.3v.2h-.3z" fill-rule="evenodd"/>
<path d="M120.9 189.9h.3v.3h-.3z" fill-rule="evenodd"/>
<path d="M120.9 196.3h.3v.2h-.3z" fill-rule="evenodd"/>
<path d="M133.9 183.6h.3v.2h-.3z" fill-rule="evenodd"/>
<path d="M133.9 189.9h.3v.3h-.3z" fill-rule="evenodd"/>
<path d="M133.9 196.3h.3v.2h-.3z" fill-rule="evenodd"/>
<path d="M152.9 183.6h.2v.2h-.2z" fill-rule="evenodd"/>
<path d="M152.9 189.9h.2v.3h-.2z" fill-rule="evenodd"/>
<path d="M152.9 196.3h.2v.2h-.2z" fill-rule="evenodd"/>
<path d="M175.8 183.6h.2v.2h-.2z" fill-rule="evenodd"/>
<path d="M175.8 189.9h.2v.3h-.2z" fill-rule="evenodd"/>
<path d="M175.8 196.3h.2v.2h-.2z" fill-rule="evenodd"/>
<path d="M190 183.6h.2v.2h-.2z" fill-rule="evenodd"/>
<path d="M190 189.9h.2v.3h-.2z" fill-rule="evenodd"/>
<path d="M190 196.3h.2v.2h-.2z" fill-rule="evenodd"/>
<path d="M197.9 183.6h.3v.2h-.3z" fill-rule="evenodd"/>
<path d="M197.9 189.9h.3v.3h-.3z" fill-rule="evenodd"/>
<path d="M197.9 196.3h.3v.2h-.3z" fill-rule="evenodd"/>
<path d="M11.9 202.6h.2v.3h-.2z" fill-rule="evenodd"/>
<path d="M11.9 209h.2v.2h-.2z" fill-rule="evenodd"/>
<path d="M11.9 217.1h.2v.3h-.2z" fill-rule="evenodd"/>
<path d="M19.9 202.6h.3v.3h-.3z" fill-rule="evenodd"/>
<path d="M19.9 209h.3v.2h-.3z" fill-rule="evenodd"/>
<path d="M19.9 217.1h.3v.3h-.3z" fill-rule="evenodd"/>
<path d="M74.2 202.6h.2v.3h-.2z" fill-rule="evenodd"/>
<path d="M74.2 209h.2v.2h-.2z" fill-rule="evenodd"/>
<path d="M74.2 217.1h.2v.3h-.2z" fill-rule="evenodd"/>
<path d="M94.9 202.6h.3v.3h-.3z" fill-rule="evenodd"/>
<path d="M94.9 209h.3v.2h-.3z" fill-rule="evenodd"/>
<path d="M94.9 217.1h.3v.3h-.3z" fill-rule="evenodd"/>
<path d="M107.9 202.6h.3v.3h-.3z" fill-rule="evenodd"/>
<path d="M107.9 209h.3v.2h-.3z" fill-rule="evenodd"/>
<path d="M107.9 217.1h.3v.3h-.3z" fill-rule="evenodd"/>
<path d="M120.9 202.6h.3v.3h-.3z" fill-rule="evenodd"/>
<path d="M120.9 209h.3v.2h-.3z" fill-rule="evenodd"/>
<path d="M120.9 217.1h.3v.3h-.3z" fill-rule="evenodd"/>
<path d="M133.9 202.6h.3v.3h-.3z" fill-rule="evenodd"/>
<path d="M133.9 209h.3v.2h-.3z" fill-rule="evenodd"/>
<path d="M133.9 217.1h.3v.3h-.3z" fill-rule="evenodd"/>
<path d="M152.9 202.6h.2v.3h-.2z" fill-rule="evenodd"/>
<path d="M152.9 209h.2v.2h-.2z" fill-rule="evenodd"/>
<path d="M152.9 217.1h.2v.3h-.2z" fill-rule="evenodd"/>
<path d="M175.8 202.6h.2v.3h-.2z" fill-rule="evenodd"/>
<path d="M175.8 209h.2v.2h-.2z" fill-rule="evenodd"/>
<path d="M175.8 217.1h.2v.3h-.2z" fill-rule="evenodd"/>
<path d="M190 202.6h.2v.3h-.2z" fill-rule="evenodd"/>
<path d="M190 209h.2v.2h-.2z" fill-rule="evenodd"/>
<path d="M190 217.1h.2v.3h-.2z" fill-rule="evenodd"/>
<path d="M197.9 202.6h.3v.3h-.3z" fill-rule="evenodd"/>
<path d="M197.9 209h.3v.2h-.3z" fill-rule="evenodd"/>
<path d="M197.9 217.1h.3v.3h-.3z" fill-rule="evenodd"/>
<path d="M11.9 225.2h.2v.3h-.2z" fill-rule="evenodd"/>
<path d="M11.9 233.3h.2v.3h-.2z" fill-rule="evenodd"/>
<path d="M19.9 225.2h.3v.3h-.3z" fill-rule="evenodd"/>
<path d="M19.9 233.3h.3v.3h-.3z" fill-rule="evenodd"/>
<path d="M74.2 225.2h.2v.3h-.2z" fill-rule="evenodd"/>
<path d="M74.2 233.3h.2v.3h-.2z" fill-rule="evenodd"/>
<path d="M94.9 225.2h.3v.3h-.3z" fill-rule="evenodd"/>
<path d="M94.9 233.3h.3v.3h-.3z" fill-rule="evenodd"/>
<path d="M107.9 225.2h.3v.3h-.3z" fill-rule="evenodd"/>
<path d="M107.9 233.3h.3v.3h-.3z" fill-rule="evenodd"/>
<path d="M120.9 225.2h.3v.3h-.3z" fill-rule="evenodd"/>
<path d="M120.9 233.3h.3v.3h-.3z" fill-rule="evenodd"/>
<path d="M133.9 225.2h.3v.3h-.3z" fill-rule="evenodd"/>
<path d="M133.9 233.3h.3v.3h-.3z" fill-rule="evenodd"/>
<path d="M152.9 225.2h.2v.3h-.2z" fill-rule="evenodd"/>
<path d="M152.9 233.3h.2v.3h-.2z" fill-rule="evenodd"/>
<path d="M175.8 225.2h.2v.3h-.2z" fill-rule="evenodd"/>
<path d="M175.8 233.3h.2v.3h-.2z" fill-rule="evenodd"/>
<path d="M190 225.2h.2v.3h-.2z" fill-rule="evenodd"/>
<path d="M190 233.3h.2v.3h-.2z" fill-rule="evenodd"/>
<path d="M197.9 225.2h.3v.3h-.3z" fill-rule="evenodd"/>
<path d="M197.9 233.3h.3v.3h-.3z" fill-rule="evenodd"/>
<path d="M11.9 241.5h.2v.2h-.2z" fill-rule="evenodd"/>
<path d="M11.9 249.6h.2v.2h-.2z" fill-rule="evenodd"/>
<path d="M19.9 241.5h.3v.2h-.3z" fill-rule="evenodd"/>
<path d="M19.9 249.6h.3v.2h-.3z" fill-rule="evenodd"/>
<path d="M19.9 249.6h.3v.2h-.3z" fill-rule="evenodd"/>
<path d="M74.2 241.5h.2v.2h-.2z" fill-rule="evenodd"/>
<path d="M74.2 249.6h.2v.2h-.2z" fill-rule="evenodd"/>
<path d="M94.9 241.5h.3v.2h-.3z" fill-rule="evenodd"/>
<path d="M94.9 249.6h.3v.2h-.3z" fill-rule="evenodd"/>
<path d="M107.9 241.5h.3v.2h-.3z" fill-rule="evenodd"/>
<path d="M107.9 249.6h.3v.2h-.3z" fill-rule="evenodd"/>
<path d="M120.9 241.5h.3v.2h-.3z" fill-rule="evenodd"/>
<path d="M120.9 249.6h.3v.2h-.3z" fill-rule="evenodd"/>
<path d="M133.9 241.5h.3v.2h-.3z" fill-rule="evenodd"/>
<path d="M133.9 249.6h.3v.2h-.3z" fill-rule="evenodd"/>
<path d="M152.9 241.5h.2v.2h-.2z" fill-rule="evenodd"/>
<path d="M152.9 249.6h.2v.2h-.2z" fill-rule="evenodd"/>
<path d="M152.9 249.6h.2v.2h-.2z" fill-rule="evenodd"/>
<path d="M175.8 241.5h.2v.2h-.2z" fill-rule="evenodd"/>
<path d="M175.8 249.6h.2v.2h-.2z" fill-rule="evenodd"/>
<path d="M190 241.5h.2v.2h-.2z" fill-rule="evenodd"/>
<path d="M190 249.6h.2v.2h-.2z" fill-rule="evenodd"/>
<path d="M190 249.6h.2v.2h-.2z" fill-rule="evenodd"/>
<path d="M197.9 241.5h.3v.2h-.3z" fill-rule="evenodd"/>
<path d="M197.9 249.6h.3v.2h-.3z" fill-rule="evenodd"/>
<path d="M11.9 260.2h.2v.2h-.2z" fill-rule="evenodd"/>
<path d="M11.9 269.4h.2v.2h-.2z" fill-rule="evenodd"/>
<path d="M11.9 269.4h.2v.2h-.2z" fill-rule="evenodd"/>
<path d="M141.9 260.2h.3v.2h-.3z" fill-rule="evenodd"/>
<path d="M141.9 269.4h.3v.2h-.3z" fill-rule="evenodd"/>
<path d="M197.9 260.2h.3v.2h-.3z" fill-rule="evenodd"/>
<path d="M197.9 269.4h.3v.2h-.3z" fill-rule="evenodd"/>
<path d="M197.9 269.4h.3v.2h-.3z" fill-rule="evenodd"/>
</g>
<g fill="none" stroke="#000" stroke-width=".25">
<path d="M12 43.4v18M12.1 43.3h185.8M198.1 43.4v18M12 61.7v7.9M12 69.8v7.8M12 77.9v7.9M20 61.7v7.9M20 69.8v7.8M20 77.9v7.9M20.2 61.6h89.7M20.2 69.7h89.7M20.2 77.8h89.7"/>
<path d="M110 61.7v7.9M110 69.8v7.8M110 77.9v7.9M110.2 61.6h43.4M110.2 69.7h43.4M110.2 77.8h43.4M153.7 61.7v7.9M153.7 69.8v7.8M153.7 77.9v7.9M153.8 61.6h36.1M153.8 69.7h36.1M153.8 77.8h36.1"/>
<path d="M190.1 61.7v7.9M190.1 69.8v7.8M190.1 77.9v7.9M198.1 61.7v7.9M198.1 69.8v7.8M198.1 77.9v7.9M12 86v7.9M12 94.2v7.8M20 86v7.9M20 94.2v7.8M20.2 85.9h89.7M20.2 94h89.7"/>
<path d="M110 86v7.9M110 94.2v7.8M110.2 85.9h43.4M110.2 94h43.4M153.7 86v7.9M153.7 94.2v7.8M153.8 85.9h36.1M153.8 94h36.1M190.1 86v7.9M190.1 94.2v7.8M198.1 86v7.9M198.1 94.2v7.8"/>
<path d="M12 102.3v7.8M12 110.4v7.9M12 118.5v10.3M20 102.3v7.8M20 110.4v7.9M20 118.5v10.3M20.2 102.1h89.7M20.2 110.3h89.7M20.2 118.4h89.7M110 102.3v7.8M110 110.4v7.9M110 118.5v10.3"/>
<path d="M110.2 102.1h43.4M110.2 110.3h79.7M110.2 118.4h79.7M153.8 102.1h36.1M190.1 102.3v7.8M190.1 110.4v7.9M190.1 118.5v10.3M198.1 102.3v7.8M198.1 110.4v7.9M198.1 118.5v10.3M12 129.1v19.1M20.2 129h89.7"/>
<path d="M110.2 129h79.7M198.1 129.1v19.1M12 148.4v9.8M12 158.4v6.1M20 148.4v9.8M20 158.4v6.1M20.2 148.3h54M20.2 158.3h54M74.3 148.4v9.8M74.3 158.4v6.1M74.4 148.3h20.5M74.4 158.3h20.5"/>
<path d="M95.1 148.4v9.8M95.1 158.4v6.1M95.2 148.3h12.7M95.2 158.3h12.7M108.1 148.4v9.8M108.1 158.4v6.1M108.2 148.3h12.7M108.2 158.3h12.7M121.1 148.4v9.8M121.1 158.4v6.1M121.2 148.3h12.7M121.2 158.3h12.7"/>
<path d="M134.1 148.4v9.8M134.1 158.4v6.1M134.2 148.3h18.7M134.2 158.3h18.7M198.1 148.4v9.8M198.1 158.4v6.1M12 164.8v6.1M12 171.1v6.1M12 177.5v6.1M20 164.8v6.1M20 171.1v6.1M20 177.5v6.1"/>
<path d="M74.3 164.8v6.1M74.3 171.1v6.1M74.3 177.5v6.1M95.1 164.8v6.1M95.1 171.1v6.1M95.1 177.5v6.1M95.2 164.7h12.7M95.2 171h12.7M95.2 177.4h12.7M108.1 164.8v6.1M108.1 171.1v6.1M108.1 177.5v6.1"/>
<path d="M108.2 164.7h12.7M108.2 171h12.7M108.2 177.4h12.7M121.1 164.8v6.1M121.1 171.1v6.1M121.1 177.5v6.1M121.2 164.7h12.7M121.2 171h12.7M121.2 177.4h12.7M134.1 164.8v6.1M134.1 171.1v6.1M134.1 177.5v6.1"/>
<path d="M198.1 164.8v6.1M198.1 171.1v6.1M198.1 177.5v6.1M12 183.8v6.1M12 190.2v6.1M12 196.5v6.1M20 183.8v6.1M20 190.2v6.1M20 196.5v6.1M20.2 183.7h54M74.3 183.8v6.1M74.3 190.2v6.1"/>
<path d="M74.3 196.5v6.1M74.4 183.7h20.5M95.1 183.8v6.1M95.1 190.2v6.1M95.1 196.5v6.1M95.2 183.7h12.7M95.2 190.1h12.7M95.2 196.4h12.7M108.1 183.8v6.1M108.1 190.2v6.1M108.1 196.5v6.1M108.2 183.7h12.7"/>
<path d="M108.2 190.1h12.7M108.2 196.4h12.7M121.1 183.8v6.1M121.1 190.2v6.1M121.1 196.5v6.1M121.2 183.7h12.7M121.2 190.1h12.7M121.2 196.4h12.7M134.1 183.8v6.1M134.1 190.2v6.1M134.1 196.5v6.1M134.2 183.7h18.7"/>
<path d="M198.1 183.8v6.1M198.1 190.2v6.1M198.1 196.5v6.1M12 202.9v6.1M12 209.2v7.9M12 217.4v7.8M20 202.9v6.1M20 209.2v7.9M20 217.4v7.8M20.2 209.1h54M20.2 217.2h54M74.3 202.9v6.1"/>
<path d="M74.3 209.2v7.9M74.3 217.4v7.8M74.4 209.1h20.5M74.4 217.2h20.5M95.1 202.9v6.1M95.1 209.2v7.9M95.1 217.4v7.8M95.2 202.8h12.7M95.2 209.1h12.7M95.2 217.2h12.7M108.1 202.9v6.1M108.1 209.2v7.9"/>
<path d="M108.1 217.4v7.8M108.2 202.8h12.7M108.2 209.1h12.7M108.2 217.2h12.7M121.1 202.9v6.1M121.1 209.2v7.9M121.1 217.4v7.8M121.2 202.8h12.7M121.2 209.1h12.7M121.2 217.2h12.7M134.1 202.9v6.1M134.1 209.2v7.9"/>
<path d="M134.1 217.4v7.8M134.2 209.1h18.7M134.2 217.2h18.7M198.1 202.9v6.1M198.1 209.2v7.9M198.1 217.4v7.8M12 225.5v7.8M12 233.6v7.9M20 225.5v7.8M20 233.6v7.9M20.2 225.4h54M20.2 233.5h54"/>
<path d="M74.3 225.5v7.8M74.3 233.6v7.9M74.4 225.4h20.5M74.4 233.5h20.5M95.1 225.5v7.8M95.1 233.6v7.9M95.2 225.4h12.7M95.2 233.5h12.7M108.1 225.5v7.8M108.1 233.6v7.9M108.2 225.4h12.7M108.2 233.5h12.7"/>
<path d="M121.1 225.5v7.8M121.1 233.6v7.9M121.2 225.4h12.7M121.2 233.5h12.7M134.1 225.5v7.8M134.1 233.6v7.9M134.2 225.4h18.7M134.2 233.5h18.7M198.1 225.5v7.8M198.1 233.6v7.9M12 241.7v7.9M12 249.8v10.4"/>
<path d="M20 241.7v7.9M20.2 241.6h54M20.2 249.7h54M74.3 241.7v7.9M74.4 241.6h20.5M74.4 249.7h20.5M95.1 241.7v7.9M95.2 241.6h12.7M95.2 249.7h12.7M108.1 241.7v7.9M108.2 241.6h12.7M108.2 249.7h12.7"/>
<path d="M121.1 241.7v7.9M121.2 241.6h12.7M121.2 249.7h12.7M134.1 241.7v7.9M134.2 241.6h18.7M134.2 249.7h18.7M198.1 241.7v7.9M198.1 249.8v10.4M12 260.4v9M12.1 260.3h129.8M12.1 269.5h129.8M142.1 260.4v9"/>
<path d="M142.2 260.3h55.7M142.2 269.5h55.7M198.1 260.4v9"/>
</g>
<g font-size="6.3">
<text x="62.5" y="31.8">L I T E - O N</text>
<text x="107.2" y="31.8">E L E C T R O N I C S ,</text>
<text x="180" y="31.8">I N C .</text>
</g>
<g font-size="4.6">
<text x="20.5" y="56.5">ABSOLUTE MAXIMUM RATINGS AT TA=25℃</text>
<text x="20.5" y="143.3">ELECTRICAL OPTICAL CHARACTERISTICS AT TA=25℃</text>
</g>
<g font-size="4.2">
<text x="75" y="37.7">P ropert y of Li t e -On Onl y</text>
<text x="52.4" y="66.8">PARAMETER</text>
<text x="112.6" y="66.8">MAXIMUM RATING</text>
<text x="166.8" y="66.8">UNIT</text>
<text x="21.5" y="74.9">Power Dissipation</text>
<text x="128.6" y="74.9">150</text>
<text x="168.2" y="74.9">mW</text>
<text x="21.5" y="83.2">Peak Forward Current (300pps, 10μs pulse)</text>
<text x="130.8" y="83">2</text>
<text x="170.3" y="83">A</text>
<text x="21.5" y="91.2">Continuous Forward Current</text>
<text x="128.6" y="91.2">100</text>
<text x="168.7" y="91.2">mA</text>
<text x="21.5" y="99.2">Reverse Voltage</text>
<text x="130.8" y="99.2">5</text>
<text x="170.3" y="99.2">V</text>
<text x="21.5" y="107.4">Operating Temperature Range</text>
<text x="135.9" y="107.5">-40℃ to + 85℃</text>
<text x="21.5" y="115.5">Storage Temperature Range</text>
<text x="134.8" y="115.7">-55℃ to + 100℃</text>
<text x="21.5" y="122.4">Lead Soldering Temperature</text>
<text x="132" y="125">260℃ for 5 Seconds</text>
<text x="21.5" y="127.3">[1.6mm(.063&quot;) From Body]</text>
<text x="34.5" y="154.5">PARAMETER</text>
<text x="75.8" y="154.5">SYMBOL</text>
<text x="96.9" y="154.5">MIN.</text>
<text x="110.2" y="154.5">TYP.</text>
<text x="122.1" y="154.5">MAX.</text>
<text x="138.5" y="154.5">UNIT</text>
<text x="179.4" y="152.1">BIN</text>
<text x="179.4" y="156.9">NO.</text>
<text x="97.8" y="162.7">0.44</text>
<text x="123.8" y="162.7">0.96</text>
<text x="21.5" y="172.2">Aperture Radiant Incidence</text>
<text x="97.8" y="169">0.64</text>
<text x="123.8" y="169">1.20</text>
<text x="136.3" y="172.4">mW/c㎡</text>
<text x="97.8" y="175.4">0.80</text>
<text x="123.8" y="175.4">1.68</text>
<text x="97.8" y="181.7">1.12</text>
<text x="97.8" y="188.3">3.31</text>
<text x="123.8" y="188.3">7.22</text>
<text x="21.5" y="197.6">Radiant Intensity</text>
<text x="97.8" y="194.6">4.81</text>
<text x="123.8" y="194.6">9.02</text>
<text x="137.8" y="197.6">mW/sr</text>
<text x="97.8" y="201">6.02</text>
<text x="122.7" y="201">12.63</text>
<text x="97.8" y="207.3">8.42</text>
<text x="21.5" y="214.4">Peak Emission Wavelength</text>
<text x="111.4" y="214.4">940</text>
<text x="140.8" y="214.4">nm</text>
<text x="21.5" y="222.5">Spectral Line Half-Width</text>
<text x="112.4" y="222.5">50</text>
<text x="140.8" y="222.5">nm</text>
<text x="21.5" y="230.6">Forward Voltage</text>
<text x="111.9" y="230.6">1.2</text>
<text x="124.9" y="230.6">1.6</text>
<text x="142" y="230.6">V</text>
<text x="21.5" y="238.7">Reverse Current</text>
<text x="124.4" y="238.7">100</text>
<text x="139.9" y="238.8">μA</text>
<text x="21.5" y="246.8">Viewing Angle (See FIG.6)</text>
<text x="112.4" y="246.8">40</text>
<text x="139.9" y="246.8">deg.</text>
<text x="15.5" y="266.1">Part No. : LTE-5208AC DATA SHEET</text>
<text x="145.5" y="266.1">Page :</text>
<text x="164.4" y="266.1">2</text>
<text x="172.9" y="266.1">of</text>
<text x="182.8" y="266.1">3</text>
</g>
<g font-size="3.9">
<text x="159.8" y="152.1">TEST</text>
<text x="153.7" y="156.6">CONDITION</text>
<text x="177.8" y="162.5">BIN A</text>
<text x="82.6" y="172.1">Ee</text>
<text x="156.2" y="172.1">I = 20mA</text>
<text x="177.8" y="168.9">BIN B</text>
<text x="177.8" y="175.2">BIN C</text>
<text x="177.8" y="181.6">BIN D</text>
<text x="177.8" y="187.9">BIN A</text>
<text x="83.2" y="197.5">I</text>
<text x="156.2" y="197.5">I = 20mA</text>
<text x="177.8" y="194.3">BIN B</text>
<text x="177.8" y="200.6">BIN C</text>
<text x="177.8" y="207">BIN D</text>
<text x="80.3" y="214.4">λ</text>
<text x="156.2" y="214.2">I = 20mA</text>
<text x="80.8" y="222.5">Δλ</text>
<text x="156.2" y="222.3">I = 20mA</text>
<text x="82.6" y="230.5">V</text>
<text x="156.2" y="230.5">I = 20mA</text>
<text x="83.2" y="238.6">I</text>
<text x="157.8" y="238.6">V = 5V</text>
<text x="80.2" y="246.9">2θ</text>
<text x="15" y="275">BNS-OD-C131/A4</text>
</g>
<g font-size="2.5">
<text x="157.5" y="172.6">F</text>
<text x="84.5" y="198">E</text>
<text x="157.5" y="198">F</text>
<text x="84.2" y="215">Peak</text>
<text x="157.5" y="214.7">F</text>
<text x="157.5" y="222.8">F</text>
<text x="85.4" y="231">F</text>
<text x="157.5" y="231">F</text>
<text x="84.4" y="239.1">R</text>
<text x="160.6" y="239.1">R</text>
<text x="86" y="247.4">1/2</text>
</g>
</svg>
